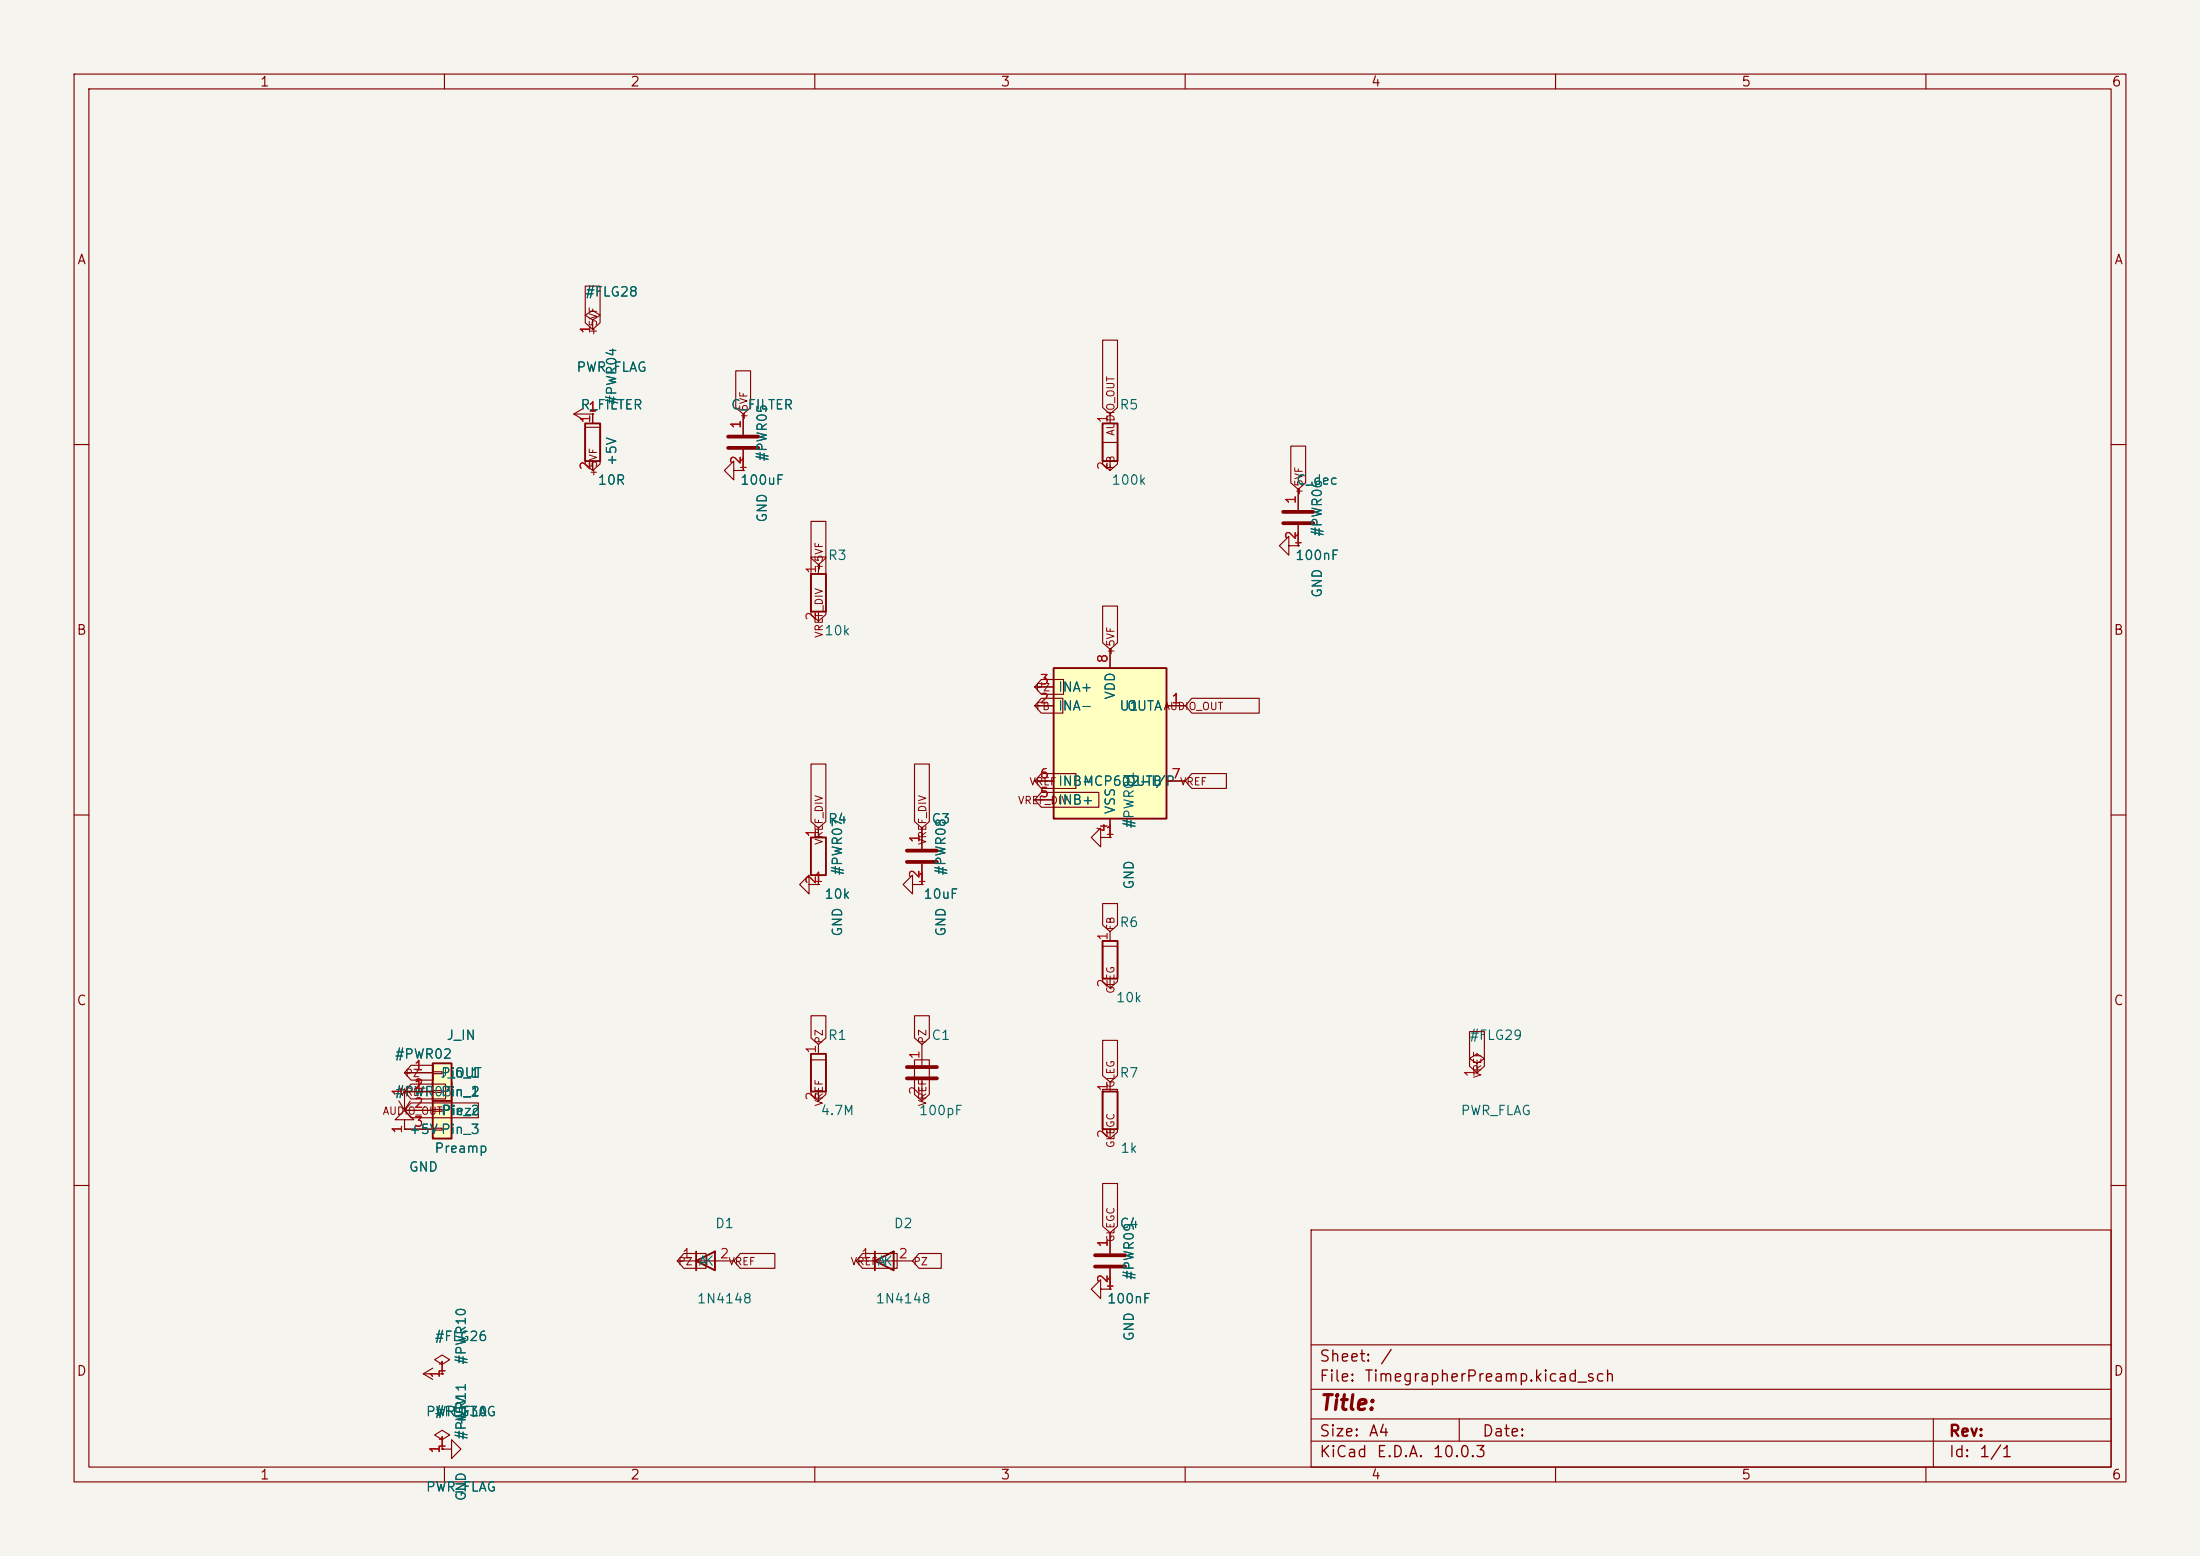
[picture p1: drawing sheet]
<svg xmlns="http://www.w3.org/2000/svg" width="297mm" height="210mm" viewBox="0 0 297 210" stroke-linecap="round" stroke-linejoin="round" font-family="sans-serif">
<path d="M0 0h297v210h-297z" fill="#f5f4ef" stroke="#f5f4ef" stroke-width=".14"/>
<g fill="none" stroke="#840000" stroke-width=".15">
<path d="M10 10h277v190h-277zM12 12h273v186h-273zM60 10v2M110 10v2M160 10v2M210 10v2M260 10v2M10 60h2M285 60h2M10 110h2M285 110h2M54.6 151.1h1.3l-1.3-1.2-1.3 1.2h1.3v1.3"/>
<path d="M54.6 152.4h.1M10 160h2M177 166h108v32h-108zM285 160h2M59.7 194.3l1-.6-1-.7-1 .7 1 .6v1.3M59.7 195.6h.1M60 198v2M110 198v2M160 198v2M177 194.5h108M177 191.5h108M177 187.5h108"/>
<path d="M177 181.5h108M197 191.5v3M210 198v2M260 198v2M261 191.5v6.5"/>
</g>
<path d="M58.4 146.1h2.6v7.6h-2.6z" fill="#ffffc2"/>
<path d="M58.4 146.1h2.6v7.6h-2.6z" fill="none" stroke="#840000" stroke-width=".25"/>
<path d="M53.8 148.6l.8 1.3M54.6 147.3h.1M54.6 147.3h3.8M54.6 149.9h3.8M54.6 152.4h3.8M54.6 147.3v2.6M55.4 148.6l-.8 1.3M58.4 147.2h1.3v.2h-1.3zM58.4 149.7h1.3v.3h-1.3zM58.4 152.3h1.3v.2h-1.3z" fill="none" stroke="#840000" stroke-width=".15"/>
<path d="M58.4 143.5h2.6v5.1h-2.6z" fill="#ffffc2"/>
<path d="M148.8 127h2.1v5.1h-2.1zM58.4 143.5h2.6v5.1h-2.6z" fill="none" stroke="#840000" stroke-width=".25"/>
<path d="M148.6 113v-1.2l-1.3 1.2 1.3 1.3v-1.3h1.3M149.9 113h.1M149.9 125.7v1.3M149.9 132.1v1.3M54.6 144.8h3.8M54.6 147.3h3.8M58.4 144.7h1.3v.2h-1.3zM58.4 147.2h1.3v.2h-1.3z" fill="none" stroke="#840000" stroke-width=".15"/>
<path d="M142.2 90.2h15.3v20.3h-15.3z" fill="#ffffc2"/>
<path d="M79 57.2h2v5h-2zM148.8 57.2h2.1v5h-2.1zM109.5 77.5h2v5.1h-2zM142.2 90.2h15.3v20.3h-15.3zM109.5 113h2v5.1h-2zM109.5 142.2h2v5.1h-2zM148.8 147.3h2.1v5.1h-2.1zM94 170.2l2.5-1.3v2.6zM94 168.9v2.6M118.1 170.2l2.5-1.3v2.6zM118.1 168.9v2.6" fill="none" stroke="#840000" stroke-width=".25"/>
<g fill="none" stroke="#840000" stroke-width=".15">
<path d="M79 38.6h2v5l-1 .9-1-.9zM77.5 55.9l1.2 .7M77.5 55.9h2.5M78.7 55.1l-1.2 .8M79 57.7h2v4.9l-1 .9-1-.9zM80 55.9h.1M80 43.2l1-.7-1-.6-1 .6 1 .7v1.3M80 44.5h.1M80 55.9v1.3M99.3 50.1h2v4.9l-1 .9-1-.9zM100.3 55.9v2.8M148.9 59.7h2v2.9l-1 .9-1-.9z"/>
<path d="M148.9 45.9h2v9.1l-1 .9-1-.9zM149.9 55.9v1.3M80 62.2v1.3M99.1 63.5v-1.3l-1.3 1.3 1.3 1.3v-1.3h1.2M100.3 63.5h.1M100.3 60.7v2.8M109.5 70.4h2v4.9l-1 .9-1-.9zM109.5 75.2h2v7.7l-1 .9-1-.9zM110.5 76.2v1.3M149.9 62.2v1.3M174 73.7v-1.3l-1.3 1.3 1.3 1.2v-1.2h1.3M174.3 60.2h2v5l-1 .8-1-.8z"/>
<path d="M175.3 73.7h.1M175.3 66v2.8M175.3 70.9v2.8M110.5 82.6v1.2M139.7 95.3h2.5M139.7 92.7h2.5M140.6 94.2h2.9v2.1h-2.9l-.9-1zM140.6 91.7h3v2h-3l-.9-1zM148.9 81.8h2v5l-1 .8-1-.8zM149.9 87.6v2.6M157.5 95.3h2.5M160.9 94.2h9.1v2.1h-9.1l-.9-1z"/>
<path d="M109.2 119.4v-1.3l-1.3 1.3 1.3 1.3v-1.3h1.3M109.5 103.1h2v7.8l-1 .9-1-.9zM110.5 119.4h.1M110.5 111.8v1.2M110.5 118.1v1.3M123.2 119.4v-1.3l-1.3 1.3 1.3 1.3v-1.3h1.3M123.5 103.1h2v7.8l-1 .9-1-.9zM124.5 119.4h.1M124.5 111.8v2.8M124.5 116.6v2.8M139.7 108h2.5M139.7 105.4h2.5"/>
<path d="M140.6 104.4h4.6v2h-4.6l-.9-1zM140.6 106.9h7.7v2.1h-7.7l-.9-1zM149.9 113h.1M149.9 110.5v2.5M157.5 105.4h2.5M160.9 104.4h4.7v2h-4.7l-.9-1zM109.5 137.1h2v3l-1 .9-1-.9zM123.5 137.1h2v3l-1 .9-1-.9zM148.9 121.9h2v3l-1 .8-1-.8zM148.9 127.7h2v4.8l-1 .9-1-.9zM198.4 139.2h2v4.7l-1 .9-1-.9zM54.6 152.4h.1"/>
<path d="M54.6 147.3h.1M54.6 147.3h3.8M54.6 149.9h3.8M54.6 152.4h3.8M54.6 144.8h3.8M55.5 148.9h9.1v2h-9.1l-.9-1zM55.5 146.3h4.7v2h-4.7l-.9-1zM55.5 143.8h3v2h-3l-.9-1zM109.5 143h2v4.7l-1 .9-1-.9zM110.5 141v1.2M110.5 147.3v1.3M123.5 143h2v4.7l-1 .9-1-.9z"/>
<path d="M124.5 141v2.8M124.5 145.8v2.8M148.9 147h2v5.8l-1 .9-1-.9zM148.9 159.7h2v5.8l-1 .9-1-.9zM148.9 140.4h2v4.8l-1 .9-1-.9zM149.9 146.1v1.2M149.9 152.4v1.3M199.4 143.5l1-.6-1-.7-1 .7 1 .6v1.3M199.4 144.8h.1M91.4 170.2h7.7M92.3 169.2h3v2h-3l-.9-1zM99.9 169.2h4.7v2h-4.7l-.8-1z"/>
<path d="M115.6 170.2h7.6M116.4 169.2h4.7v2h-4.7l-.8-1zM124.1 169.2h3v2h-3l-.9-1zM148.6 174v-1.3l-1.3 1.3 1.3 1.3v-1.3h1.3M149.9 174h.1M149.9 166.4v2.8M149.9 171.2v2.8M57.1 185.4l1.3 .8M57.1 185.4h2.6M58.4 184.7l-1.3 .7M59.7 184.2l1-.7-1-.6-1 .6 1 .7v1.2M59.7 185.4h.1"/>
<path d="M59.7 195.6h1.3v-1.3l1.2 1.3-1.2 1.3v-1.3M59.7 195.6h.1"/>
</g>
<path d="M98.3 58.9h4.1M98.3 60.5h4.1M173.2 69.1h4.1M173.2 70.6h4.1M122.4 114.8h4.1M122.4 116.3h4.1M122.4 144h4.1M122.4 145.5h4.1M147.8 169.4h4.1M147.8 170.9h4.1" fill="none" stroke="#840000" stroke-width=".51"/>
<text font-size="2" fill="#840000" x="178" y="190.8">Title:</text>
<g font-size="1.5" fill="#840000">
<text x="178" y="184.2">Sheet:</text>
<text x="186.2" y="184.2">/</text>
<text x="178" y="186.9">File:</text>
<text x="184.1" y="186.9">TimegrapherPreamp.kicad_sch</text>
<text x="178" y="197.1">KiCad</text>
<text x="178" y="194.3">Size:</text>
<text x="184.7" y="194.3">A4</text>
<text x="185.7" y="197.1">E.D.A.</text>
<text x="193.3" y="197.1">10.0.3</text>
<text x="200" y="194.3">Date:</text>
<text x="263" y="194.3">Rev:</text>
<text x="263" y="197.1">Id:</text>
<text x="267.1" y="197.1">1/1</text>
</g>
<g font-size="1.3" fill="#840000">
<text x="35" y="12">1</text>
<text x="85" y="12">2</text>
<text x="135" y="12">3</text>
<text x="185" y="12">4</text>
<text x="235" y="12">5</text>
<text x="285" y="12">6</text>
<text x="10.3" y="36">A</text>
<text x="285.3" y="36">A</text>
<text x="10.3" y="86">B</text>
<text x="285.3" y="86">B</text>
<text x="10.3" y="136">C</text>
<text x="285.3" y="136">C</text>
<text x="10.3" y="186">D</text>
<text x="285.3" y="186">D</text>
<text x="35" y="200">1</text>
<text x="85" y="200">2</text>
<text x="135" y="200">3</text>
<text x="185" y="200">4</text>
<text x="235" y="200">5</text>
<text x="285" y="200">6</text>
</g>
<g font-size="1.3" fill="#006464">
<text x="78.9" y="40.3">#FLG28</text>
<text x="77.7" y="50.5">PWR_FLAG</text>
<text x="78.3" y="55.6">R_FILTER</text>
<text x="83.5" y="54.7" transform="rotate(-90 83.5 54.7)">#PWR04</text>
<text x="98.6" y="55.6">C_FILTER</text>
<text x="151.1" y="55.6">R5</text>
<text x="80.6" y="65.7">10R</text>
<text x="83.5" y="63" transform="rotate(-90 83.5 63)">+5V</text>
<text x="99.8" y="65.7">100uF</text>
<text x="103.8" y="62.4" transform="rotate(-90 103.8 62.4)">#PWR05</text>
<text x="150" y="65.7">100k</text>
<text x="174.9" y="65.7">C_dec</text>
<text x="103.8" y="70.6" transform="rotate(-90 103.8 70.6)">GND</text>
<text x="111.7" y="75.9">R3</text>
<text x="174.8" y="75.9">100nF</text>
<text x="178.8" y="72.5" transform="rotate(-90 178.8 72.5)">#PWR06</text>
<text x="178.8" y="80.8" transform="rotate(-90 178.8 80.8)">GND</text>
<text x="111.2" y="86.1">10k</text>
<text x="142.7" y="93.7">INA+</text>
<text x="150.8" y="94.5" transform="rotate(-90 150.8 94.5)">VDD</text>
<text x="142.7" y="96.2">INA-</text>
<text x="151" y="96.2">U1</text>
<text x="152.1" y="96.2">OUTA</text>
<text x="142.7" y="106.4">INB-</text>
<text x="146.1" y="106.4">MCP602-I/P</text>
<text x="151.9" y="106.4">OUTB</text>
<text x="111.7" y="111.5">R4</text>
<text x="125.7" y="111.5">C3</text>
<text x="142.7" y="108.9">INB+</text>
<text x="150.8" y="110" transform="rotate(-90 150.8 110)">VSS</text>
<text x="153.4" y="111.9" transform="rotate(-90 153.4 111.9)">#PWR01</text>
<text x="114" y="118.2" transform="rotate(-90 114 118.2)">#PWR07</text>
<text x="128" y="118.2" transform="rotate(-90 128 118.2)">#PWR08</text>
<text x="111.2" y="121.6">10k</text>
<text x="124.6" y="121.6">10uF</text>
<text x="151.1" y="125.4">R6</text>
<text x="153.4" y="120.1" transform="rotate(-90 153.4 120.1)">GND</text>
<text x="114" y="126.5" transform="rotate(-90 114 126.5)">GND</text>
<text x="128" y="126.5" transform="rotate(-90 128 126.5)">GND</text>
<text x="150.6" y="135.6">10k</text>
<text x="53.2" y="143.2">#PWR02</text>
<text x="60.2" y="140.7">J_IN</text>
<text x="111.7" y="140.7">R1</text>
<text x="125.7" y="140.7">C1</text>
<text x="198.3" y="140.7">#FLG29</text>
<text x="53.2" y="148.3">#PWR03</text>
<text x="59.3" y="145.8">J_OUT</text>
<text x="59.4" y="148.3">Pin_1</text>
<text x="59.4" y="145.8">Pin_1</text>
<text x="59.4" y="148.3">Pin_2</text>
<text x="151.1" y="145.8">R7</text>
<text x="55.1" y="153.4">+5V Pin_3</text>
<text x="58.6" y="155.9">Preamp</text>
<text x="59.4" y="150.8">Pin_2</text>
<text x="59.6" y="150.8">Piezo</text>
<text x="110.7" y="150.8">4.7M</text>
<text x="124" y="150.8">100pF</text>
<text x="151.2" y="155.9">1k</text>
<text x="197.1" y="150.8">PWR_FLAG</text>
<text x="55.1" y="158.5">GND</text>
<text x="96.4" y="166.1">D1</text>
<text x="120.6" y="166.1">D2</text>
<text x="151.1" y="166.1">C4</text>
<text x="94.2" y="171.2">AK</text>
<text x="118.3" y="171.2">AK</text>
<text x="153.4" y="172.9" transform="rotate(-90 153.4 172.9)">#PWR09</text>
<text x="94" y="176.2">1N4148</text>
<text x="118.1" y="176.2">1N4148</text>
<text x="149.4" y="176.2">100nF</text>
<text x="58.6" y="181.3">#FLG26</text>
<text x="63.2" y="184.3" transform="rotate(-90 63.2 184.3)">#PWR10</text>
<text x="153.4" y="181.1" transform="rotate(-90 153.4 181.1)">GND</text>
<text x="57.4" y="191.5">PWR_FLAG</text>
<text x="58.6" y="191.5">#FLG30</text>
<text x="63.2" y="194.4" transform="rotate(-90 63.2 194.4)">#PWR11</text>
<text x="63.2" y="192.5" transform="rotate(-90 63.2 192.5)">+5V</text>
<text x="57.4" y="201.6">PWR_FLAG</text>
<text x="63.2" y="202.7" transform="rotate(-90 63.2 202.7)">GND</text>
</g>
<g font-size="1.3" fill="#a90000">
<text x="80" y="45.2" transform="rotate(-90 80 45.2)">1</text>
<text x="79.3" y="55.9">1</text>
<text x="80" y="57.2" transform="rotate(-90 80 57.2)">1</text>
<text x="100.3" y="58" transform="rotate(-90 100.3 58)">1</text>
<text x="149.8" y="57.2" transform="rotate(-90 149.8 57.2)">1</text>
<text x="80" y="63.6" transform="rotate(-90 80 63.6)">2</text>
<text x="99.6" y="63.5">1</text>
<text x="100.3" y="62.8" transform="rotate(-90 100.3 62.8)">2</text>
<text x="149.8" y="63.6" transform="rotate(-90 149.8 63.6)">2</text>
<text x="175.2" y="68.1" transform="rotate(-90 175.2 68.1)">1</text>
<text x="110.5" y="77.5" transform="rotate(-90 110.5 77.5)">1</text>
<text x="174.6" y="73.6">1</text>
<text x="175.2" y="73" transform="rotate(-90 175.2 73)">2</text>
<text x="110.5" y="83.9" transform="rotate(-90 110.5 83.9)">2</text>
<text x="149.8" y="89.6" transform="rotate(-90 149.8 89.6)">8</text>
<text x="140.3" y="95.2">2</text>
<text x="140.3" y="92.7">3</text>
<text x="158" y="95.2">1</text>
<text x="140.3" y="107.9">5</text>
<text x="140.3" y="105.4">6</text>
<text x="158" y="105.4">7</text>
<text x="110.5" y="113.1" transform="rotate(-90 110.5 113.1)">1</text>
<text x="124.4" y="113.9" transform="rotate(-90 124.4 113.9)">1</text>
<text x="149.2" y="113">1</text>
<text x="149.8" y="112.5" transform="rotate(-90 149.8 112.5)">4</text>
<text x="109.8" y="119.4">1</text>
<text x="110.5" y="119.5" transform="rotate(-90 110.5 119.5)">2</text>
<text x="123.8" y="119.4">1</text>
<text x="124.4" y="118.7" transform="rotate(-90 124.4 118.7)">2</text>
<text x="149.8" y="127.1" transform="rotate(-90 149.8 127.1)">1</text>
<text x="149.8" y="133.4" transform="rotate(-90 149.8 133.4)">2</text>
<text x="110.5" y="142.3" transform="rotate(-90 110.5 142.3)">1</text>
<text x="124.4" y="143.1" transform="rotate(-90 124.4 143.1)">1</text>
<text x="54.6" y="148" transform="rotate(-90 54.6 148)">1</text>
<text x="55.8" y="147.3">1</text>
<text x="55.8" y="149.8">2</text>
<text x="55.8" y="144.8">1</text>
<text x="55.8" y="147.3">2</text>
<text x="110.5" y="148.7" transform="rotate(-90 110.5 148.7)">2</text>
<text x="124.4" y="147.9" transform="rotate(-90 124.4 147.9)">2</text>
<text x="149.8" y="147.4" transform="rotate(-90 149.8 147.4)">1</text>
<text x="199.4" y="145.5" transform="rotate(-90 199.4 145.5)">1</text>
<text x="54.6" y="153.1" transform="rotate(-90 54.6 153.1)">1</text>
<text x="55.8" y="152.4">3</text>
<text x="149.8" y="153.7" transform="rotate(-90 149.8 153.7)">2</text>
<text x="92" y="170.2">1</text>
<text x="97.1" y="170.2">2</text>
<text x="116.1" y="170.2">1</text>
<text x="121.2" y="170.2">2</text>
<text x="149.2" y="174">1</text>
<text x="149.8" y="173.3" transform="rotate(-90 149.8 173.3)">2</text>
<text x="149.8" y="168.5" transform="rotate(-90 149.8 168.5)">1</text>
<text x="59" y="185.4">1</text>
<text x="59.7" y="186.1" transform="rotate(-90 59.7 186.1)">1</text>
<text x="59" y="195.6">1</text>
<text x="59.7" y="196.3" transform="rotate(-90 59.7 196.3)">1</text>
</g>
<g font-size="1" fill="#840000">
<text x="80.8" y="45.4" transform="rotate(-90 80.8 45.4)">+5VF</text>
<text x="101.2" y="56.8" transform="rotate(-90 101.2 56.8)">+5VF</text>
<text x="150.7" y="58.9" transform="rotate(-90 150.7 58.9)">AUDIO_OUT</text>
<text x="80.8" y="64.5" transform="rotate(-90 80.8 64.5)">+5VF</text>
<text x="150.7" y="63.4" transform="rotate(-90 150.7 63.4)">FB</text>
<text x="176.1" y="67" transform="rotate(-90 176.1 67)">+5VF</text>
<text x="111.3" y="77.2" transform="rotate(-90 111.3 77.2)">+5VF</text>
<text x="111.3" y="86.2" transform="rotate(-90 111.3 86.2)">VREF_DIV</text>
<text x="150.7" y="88.6" transform="rotate(-90 150.7 88.6)">+5VF</text>
<text x="139.7" y="93.5">PZ</text>
<text x="139.8" y="96.1">FB</text>
<text x="157" y="96.1">AUDIO_OUT</text>
<text x="138.9" y="106.2">VREF</text>
<text x="159.2" y="106.2">VREF</text>
<text x="137.3" y="108.8">VREF_DIV</text>
<text x="111.3" y="114.1" transform="rotate(-90 111.3 114.1)">VREF_DIV</text>
<text x="125.3" y="114.1" transform="rotate(-90 125.3 114.1)">VREF_DIV</text>
<text x="150.7" y="125.7" transform="rotate(-90 150.7 125.7)">FB</text>
<text x="150.7" y="134.2" transform="rotate(-90 150.7 134.2)">GLEG</text>
<text x="111.3" y="140.9" transform="rotate(-90 111.3 140.9)">PZ</text>
<text x="125.3" y="140.9" transform="rotate(-90 125.3 140.9)">PZ</text>
<text x="53.8" y="148.2">VREF</text>
<text x="54.6" y="145.6">PZ</text>
<text x="111.3" y="149.4" transform="rotate(-90 111.3 149.4)">VREF</text>
<text x="125.3" y="149.4" transform="rotate(-90 125.3 149.4)">VREF</text>
<text x="150.7" y="146.9" transform="rotate(-90 150.7 146.9)">GLEG</text>
<text x="200.2" y="145.6" transform="rotate(-90 200.2 145.6)">VREF</text>
<text x="51.6" y="150.7">AUDIO_OUT</text>
<text x="150.7" y="155" transform="rotate(-90 150.7 155)">GLEGC</text>
<text x="150.7" y="167.7" transform="rotate(-90 150.7 167.7)">GLEGC</text>
<text x="91.5" y="171">PZ</text>
<text x="98.2" y="171">VREF</text>
<text x="114.8" y="171">VREF</text>
<text x="123.2" y="171">PZ</text>
</g>
</svg>
